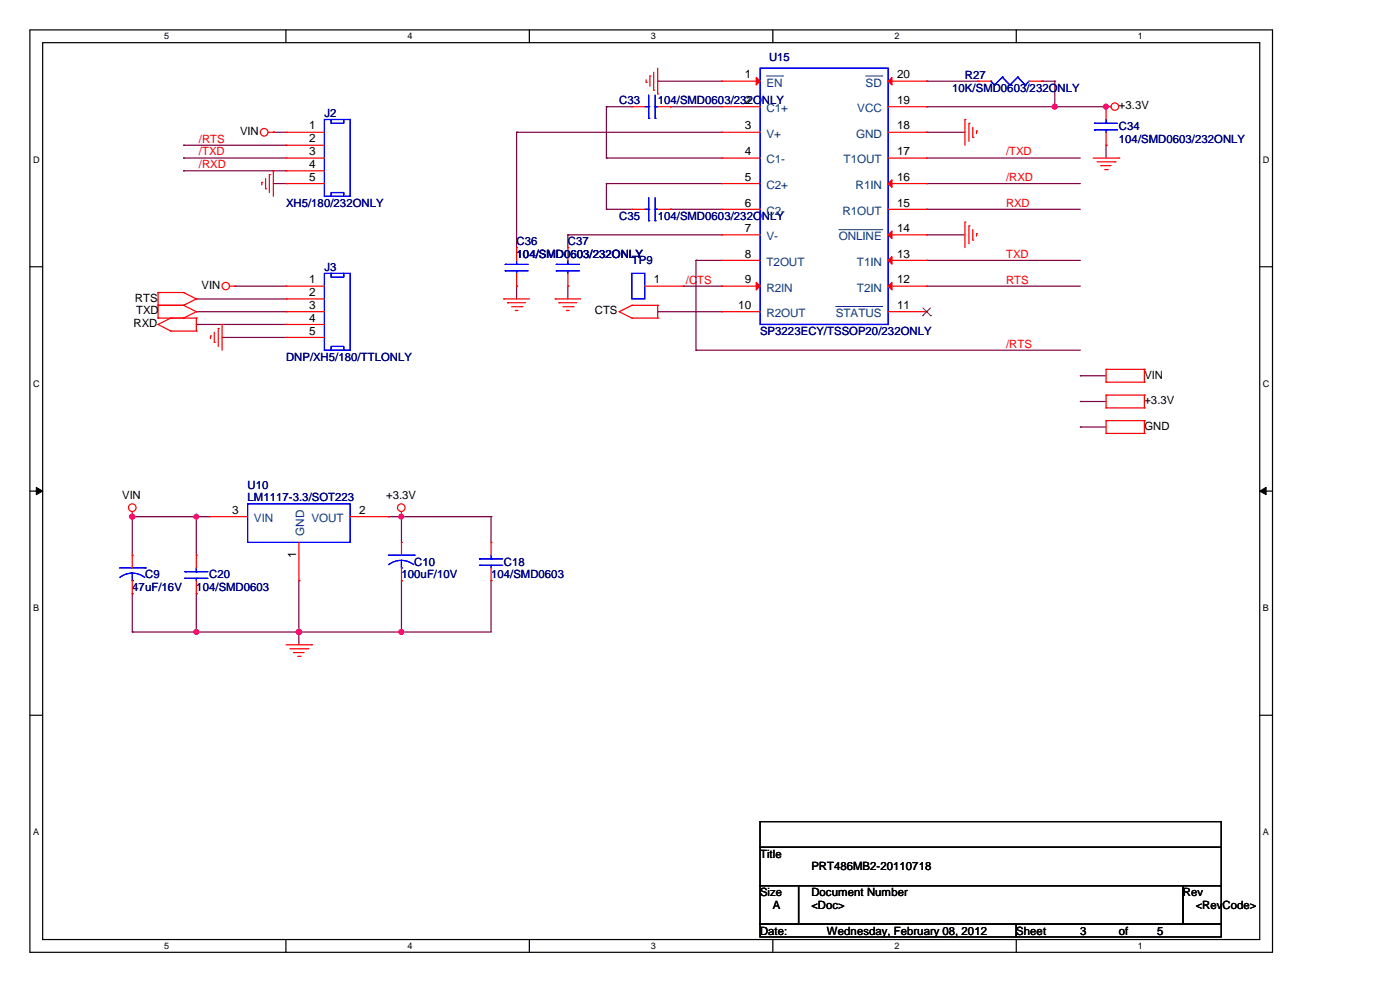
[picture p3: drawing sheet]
<svg xmlns="http://www.w3.org/2000/svg" width="297mm" height="210mm" viewBox="0 0 297 210" stroke-linecap="round" stroke-linejoin="round" font-family="sans-serif">
<path d="M6.3 6.3h263.7v195.7h-263.7zM9.1 9.1h258.1v190.2h-258.1z" fill="none" stroke="#000" stroke-width=".25"/>
<g fill="#fff">
<path d="M34.8 6.6h1.1v2.2h-1.1z"/>
<path d="M34.8 199.6h1.1v2.1h-1.1z"/>
</g>
<path d="M60.7 6.3v2.8M60.7 199.3v2.7" fill="none" stroke="#000" stroke-width=".25"/>
<g fill="#fff">
<path d="M86.4 6.6h1.1v2.2h-1.1z"/>
<path d="M86.4 199.6h1.1v2.1h-1.1z"/>
</g>
<path d="M112.3 6.3v2.8M112.3 199.3v2.7" fill="none" stroke="#000" stroke-width=".25"/>
<g fill="#fff">
<path d="M138.1 6.6h1v2.2h-1z"/>
<path d="M138.1 199.6h1v2.1h-1z"/>
</g>
<path d="M163.9 6.3v2.8M163.9 199.3v2.7" fill="none" stroke="#000" stroke-width=".25"/>
<g fill="#fff">
<path d="M189.7 6.6h1.1v2.2h-1.1z"/>
<path d="M189.7 199.6h1.1v2.1h-1.1z"/>
</g>
<path d="M215.6 6.3v2.8M215.6 199.3v2.7" fill="none" stroke="#000" stroke-width=".25"/>
<g fill="#fff">
<path d="M241.4 6.6h1v2.2h-1z"/>
<path d="M241.4 199.6h1v2.1h-1z"/>
<path d="M7 32.8h1.4v2.1h-1.4z"/>
<path d="M267.9 32.8h1.4v2.1h-1.4z"/>
<path d="M7 80.3h1.4v2.2h-1.4z"/>
<path d="M267.9 80.3h1.4v2.2h-1.4z"/>
</g>
<path d="M6.3 56.6h2.8M267.2 56.6h2.8" fill="none" stroke="#000" stroke-width=".25"/>
<g fill="#fff">
<path d="M7 127.9h1.3v2.1h-1.3z"/>
<path d="M267.9 127.9h1.3v2.1h-1.3z"/>
</g>
<path d="M6.3 104.2h2.8M267.2 104.2h2.8" fill="none" stroke="#000" stroke-width=".25"/>
<path d="M7.7 103.4l1.4 .8-1.4 .7zM267.2 104.2l1.4-.8v1.5z" fill="#000" stroke="#000" stroke-width=".21"/>
<g fill="#fff">
<path d="M7 175.5h1.3v2.1h-1.3z"/>
<path d="M267.9 175.5h1.3v2.1h-1.3z"/>
</g>
<path d="M6.3 151.7h2.8M267.2 151.7h2.8M161.2 174.3h97.9v5.4h-97.9zM161.2 179.7h97.9v8.2h-97.9zM161.2 196h54.4v2.7h-54.4zM161.2 187.9h8.2v8.1h-8.2zM169.4 187.9h81.5v8.1h-81.5zM215.6 196h43.5v2.7h-43.5zM250.9 187.9h8.2v8.1h-8.2z" fill="none" stroke="#000" stroke-width=".25"/>
<g fill="none" stroke="#800040" stroke-width=".25">
<path d="M139.5 17.2h.1M139.5 17.2h13.6M196.6 17.2h.1M196.6 17.2h10.9M221.1 17.2h.1M221.1 17.2h2.7M223.8 17.2h.1M223.8 17.2v5.4M38.9 36.2h.1M38.9 33.5h.1M38.9 30.8h.1M38.9 33.5h21.8"/>
<path d="M38.9 36.2h21.8M38.9 30.8h21.8M58 28.1h.1M58 38.9h.1M58 28.1h2.7M58 38.9h2.7M109.6 28.1h.1M109.6 28.1h43.5M109.6 28.1v24.4M128.6 22.6h.1M128.6 33.5h.1M128.6 38.9h.1"/>
<path d="M128.6 22.6h5.5M128.6 22.6v10.9M128.6 38.9v5.5M128.6 33.5h24.5M128.6 38.9h24.5M142.2 22.6h.1M142.2 22.6h10.9M196.6 22.6h.1M196.6 28.1h.1M196.6 33.5h.1M196.6 38.9h.1M196.6 22.6h38"/>
<path d="M196.6 33.5h32.6M196.6 28.1h8.1M196.6 38.9h32.6M223.8 22.6h.1M234.6 30.8h.1M234.6 30.8v2.7M120.5 49.8h.1M120.5 49.8v2.7M120.5 49.8h32.6M128.6 44.4h.1M128.6 44.4h5.5M142.2 44.4h.1"/>
<path d="M142.2 44.4h10.9M147.7 55.2h.1M147.7 55.2h5.4M147.7 55.2v19.1M196.6 55.2h.1M196.6 44.4h.1M196.6 49.8h.1M196.6 49.8h8.1M196.6 44.4h32.6M196.6 55.2h32.6M41.6 66.1h.1M41.6 68.8h.1"/>
<path d="M41.6 63.4h.1M41.6 66.1h19.1M41.6 68.8h19.1M41.6 63.4h19.1M47.1 71.6h.1M47.1 71.6h13.6M49.8 60.7h.1M49.8 60.7h10.9M109.6 60.7h.1M109.6 60.7v2.7M120.5 60.7h.1M120.5 60.7v2.7"/>
<path d="M139.5 66.1h.1M139.5 66.1h13.6M144.9 60.7h.1M144.9 60.7h8.2M147.7 74.3h.1M147.7 74.3h81.5M196.6 60.7h.1M196.6 60.7h32.6M229.2 79.7h.1M229.2 79.7h5.4M229.2 85.2h.1M229.2 90.6h.1"/>
<path d="M229.2 85.2h5.4M229.2 90.6h5.4M28.1 109.6h.1M28.1 109.6v8.2M28.1 109.6h16.3M41.6 109.6h.1M41.6 109.6v8.2M82.4 109.6h.1M82.4 109.6h21.8M85.2 109.6h.1M85.2 109.6v5.5M104.2 109.6h.1"/>
<path d="M104.2 109.6v5.5M28.1 134.1h.1M28.1 125.9h.1M28.1 125.9v8.2M41.6 125.9h.1M41.6 134.1h.1M41.6 125.9v8.2M63.4 134.1h.1M63.4 123.2h.1M63.4 123.2v13.6M85.2 123.2h.1M85.2 134.1h.1"/>
<path d="M85.2 123.2v10.9M104.2 123.2h.1M104.2 123.2v10.9h-76.1"/>
</g>
<g fill="#f0f" stroke="#f0f" stroke-width=".25">
<circle cx="28.1" cy="109.6" r=".51"/>
<circle cx="41.6" cy="134" r=".52"/>
<circle cx="63.4" cy="134" r=".53"/>
<circle cx="85.1" cy="109.6" r=".51"/>
<circle cx="41.6" cy="109.6" r=".51"/>
<circle cx="85.1" cy="134" r=".52"/>
<circle cx="234.6" cy="22.6" r=".52"/>
<circle cx="223.7" cy="22.6" r=".53"/>
</g>
<g fill="none" stroke="#f00" stroke-width=".25">
<path d="M137.1 17.5h.1M137.1 16.9v.6M137.9 16.1h.1M137.9 16.1v2.2M138.7 19.1h.1M138.7 15.3v3.8M139.5 19.9h.1M139.5 14.5v5.4M153.1 17.2h.1M153.1 17.2h8.1M188.4 17.2h8.2M196.6 17.2h.1"/>
<path d="M207.5 17.2h.1M207.5 17.2h2.7M218.3 17.2h2.8M221.1 17.2h.1M55.5 38.7h.1M55.5 38.7v.5M56.3 37.9v2.1M56.9 28.1h1.1M57.1 37h.1M57.1 37v3.8M58 28.1h.1M58 36.2h.1"/>
<path d="M58 36.2v5.4M60.7 28.1h.1M60.7 30.8h.1M60.7 33.5h.1M60.7 36.2h.1M60.7 38.9h.1M60.7 33.5h8.1M60.7 28.1h8.1M60.7 30.8h8.1M60.7 36.2h8.1M60.7 38.9h8.1M134.1 22.6h.1"/>
<path d="M134.1 22.6h2.7M139.5 22.6h2.7M142.2 22.6h.1M153.1 22.6h.1M153.1 28.1h.1M153.1 33.5h.1M153.1 38.9h.1M153.1 22.6h8.1M153.1 33.5h8.1M153.1 28.1h8.1M153.1 38.9h8.1M188.4 22.6h8.2"/>
<path d="M188.4 33.5h8.2M188.4 28.1h8.2M188.4 38.9h8.2M196.6 22.6h.1M196.6 28.1h.1M196.6 33.5h.1M196.6 38.9h.1M204.7 25.4h.1M204.7 25.4v5.4M205.6 26.2h.1M205.6 26.2v3.8M206.4 29.2h.1"/>
<path d="M206.4 27v2.2M207.2 27.8h.1M207.2 27.8v.6M231.9 33.5h5.5M232.7 34.3h3.9M233.5 35.1h.1M233.5 35.1h2.2M234.3 36h.6M234.6 22.6h.1M234.6 30.8h.1M234.6 22.6v2.8M234.6 28.1v2.7"/>
<path d="M234.6 22.6h1.1M234.9 36h.1M236.6 34.3h.1M237.4 33.5h.1M56.3 40h.1M109.6 52.5h.1M109.6 52.5v2.7M109.6 58v2.7M120.5 52.5h.1M120.5 52.5v2.7M120.5 58v2.7M134.1 44.4h.1"/>
<path d="M134.1 44.4h2.7M139.5 44.4h2.7M142.2 44.4h.1M153.1 44.4h.1M153.1 49.8h.1M153.1 55.2h.1M153.1 44.4h8.1M153.1 49.8h8.1M153.1 55.2h8.1M188.4 44.4h8.2M188.4 49.8h8.2M188.4 55.2h8.2"/>
<path d="M196.6 44.4h.1M196.6 49.8h.1M196.6 55.2h.1M204.7 47.1h.1M204.7 47.1v5.4M205.6 47.9h.1M205.6 47.9v3.8M206.4 50.9h.1M206.4 48.7v2.2M207.2 49.6h.1M207.2 49.6v.5M33.5 64.8h.1"/>
<path d="M33.5 67.5h.1M33.5 68.8h.1M33.5 62.1h.1M33.5 64.8h5.4M33.5 62.1v5.4M33.5 67.5h8.1M33.5 68.8l2.7 1.4M33.5 62.1h5.4M36.2 70.2h.1M36.2 67.5h.1M36.2 70.2h5.4M36.2 67.5l-2.7 1.3"/>
<path d="M38.9 64.8h.1M38.9 67.5h.1M38.9 62.1h.1M38.9 64.8l2.7 1.3M38.9 62.1l2.7 1.3M41.6 66.1h.1M41.6 70.2h.1M41.6 67.5h.1M41.6 63.4h.1M41.6 66.1l-2.7 1.4M41.6 67.5v2.7M41.6 63.4l-2.7 1.4"/>
<path d="M44.7 71.3h.1M44.7 71.3v.5M45.5 72.6h.1M45.5 70.5v2.1M46.3 69.7h.1M46.3 69.7v3.8M47.1 68.8h.1M47.1 68.8v5.5M48.7 60.7h1.1M49.8 60.7h.1M60.7 60.7h.1M60.7 63.4h.1"/>
<path d="M60.7 66.1h.1M60.7 68.8h.1M60.7 71.6h.1M60.7 63.4h8.1M60.7 60.7h8.1M60.7 66.1h8.1M60.7 68.8h8.1M60.7 71.6h8.1M106.9 63.4h.1M106.9 63.4h5.4M107.7 64.2h.1M107.7 64.2h3.8"/>
<path d="M108.5 65.1h2.2M109.3 65.9h.1M109.3 65.9h.6M109.6 60.7h.1M110.7 65.1h.1M117.8 63.4h.1M117.8 63.4h5.4M118.6 64.2h.1M118.6 64.2h3.8M119.4 65.1h2.2M120.2 65.9h.1M120.2 65.9h.6"/>
<path d="M120.5 60.7h.1M121.6 65.1h.1M131.4 66.1h.1M131.4 66.1l2.7 1.4M134.1 67.5h.1M134.1 64.8h.1M134.1 64.8h5.4M134.1 67.5h5.4M134.1 64.8l-2.7 1.3M136.8 60.7h8.1M139.5 67.5h.1M139.5 64.8h.1"/>
<path d="M139.5 64.8v2.7M144.9 60.7h.1M153.1 60.7h.1M153.1 66.1h.1M153.1 60.7h8.1M153.1 66.1h8.1M188.4 60.7h8.2M188.4 66.1h8.2M196.6 60.7h.1M196.6 66.1h.1M234.6 78.4h.1M234.6 78.4v2.7"/>
<path d="M234.6 78.4h8.2M242.8 78.4h.1M242.8 78.4v2.7M234.6 86.5h.1M234.6 83.8h.1M234.6 91.9h.1M234.6 89.2h.1M234.6 81.1h.1M234.6 86.5h8.2M234.6 83.8v2.7M234.6 89.2v2.7M234.6 83.8h8.2"/>
<path d="M234.6 91.9h8.2M234.6 89.2h8.2M234.6 81.1h8.2M242.8 83.8h.1M242.8 86.5h.1M242.8 89.2h.1M242.8 91.9h.1M242.8 81.1h.1M242.8 83.8v2.7M242.8 89.2v2.7M28.1 109.6h.1M28.1 117.8h.1"/>
<path d="M28.1 108.5v1.1M28.1 117.8v2.7M41.6 117.8h.1M41.6 117.8v2.7M44.4 109.6h.1M44.4 109.6h8.1M63.4 115.1v8.1M74.3 109.6h8.1M82.4 109.6h.1M85.2 109.6h.1M85.2 115.1h.1M85.2 108.5v1.1"/>
<path d="M85.2 115.1v2.7M104.2 115.1h.1M104.2 115.1v2.7M28.1 125.9h.1M28.1 123.2v2.7M41.6 125.9h.1M41.6 123.2v2.7M60.7 136.8h5.4M61.5 137.6h3.8M62.3 138.4h.1M62.3 138.4h2.2M63.2 139.2h.5"/>
<path d="M63.4 123.2h.1M63.7 139.2h.1M65.3 137.6h.1M66.1 136.8h.1M85.2 123.2h.1M85.2 120.5v2.7M104.2 123.2h.1M104.2 120.5v2.7"/>
<circle cx="56" cy="28.1" r=".8"/>
<circle cx="236.5" cy="22.6" r=".8"/>
<circle cx="47.9" cy="60.7" r=".78"/>
<circle cx="28.1" cy="107.7" r=".8"/>
<circle cx="85.1" cy="107.7" r=".8"/>
</g>
<g fill="none" stroke="#00f" stroke-width=".25">
<path d="M161.2 14.5h27.2v54.3h-27.2zM210.2 17.2h.1M210.2 17.2l.8 .8M211 18h.1M212.6 16.4h.1M212.6 16.4l1.6 1.6M212.6 16.4l-1.6 1.6M214.2 18h.1M215.9 16.4h.1M215.9 16.4l1.6 1.6M215.9 16.4l-1.7 1.6M217.5 18h.1"/>
<path d="M218.3 17.2l-.8 .8M68.8 25.4h5.5v16.2h-5.5zM70.2 25.4v.8h2.7v-.8M136.8 22.6h.8M137.6 25.1h.1M137.6 22.6h.1M137.6 20.2v4.9M139 22.6h.1M139 25.1h.1M139 22.6h.5M139 20.2v4.9M232.2 26.2h.1"/>
<path d="M232.2 27.6h.1M232.2 26.2h4.9M232.2 27.6h4.9M234.6 27.6h.1M234.6 26.2h.1M234.6 25.4v.8M234.6 27.6v.5M68.8 58h5.5v16.3h-5.5zM70.2 41.6v-.8h2.7v.8M70.2 58v.8h2.7v-.8M107.2 56.1h.1M107.2 57.4h.1"/>
<path d="M107.2 56.1h4.8M107.2 57.4h4.8M109.6 57.4h.1M109.6 56.1h.1M109.6 55.2v.9M109.6 57.4v.6M118 56.1h.1M118 57.4h.1M118 56.1h4.9M118 57.4h4.9M120.5 57.4h.1M120.5 56.1h.1"/>
<path d="M120.5 55.2v.9M120.5 57.4v.6M134.1 58h2.7v5.4h-2.7zM136.8 44.4h.8M137.6 46.8h.1M137.6 44.4h.1M137.6 41.9v4.9M139 44.4h.1M139 46.8h.1M139 41.9v4.9M139 44.4h.5M70.2 74.3v-.8h2.7v.8"/>
<path d="M52.5 106.9h21.8v8.2h-21.8zM82.4 117.8h5.5M82.5 119.8l1.2-.7 1.4-.2 1.4 .2 1.3 .7M85.2 118.9v1.6M87.9 117.8h.1M101.7 118.6h.1M101.7 119.9h.1M101.7 118.6h4.9M101.7 119.9h4.9M104.2 119.9h.1M104.2 118.6h.1M104.2 117.8v.8"/>
<path d="M104.2 119.9v.6M25.3 120.5h5.5M28 121.6l1.5 .2 1.2 .7M28 121.6l-1.3 .2-1.3 .7M28.1 123.2h.1M28.1 121.6v1.6M30.8 120.5h.1M39.2 121.3h.1M39.2 122.7h.1M39.2 121.3h4.9M39.2 122.7h4.9M41.6 122.7h.1"/>
<path d="M41.6 121.3h.1M41.6 120.5v.8M41.6 122.7v.5M85.2 120.5h.1"/>
</g>
<g fill="#f00" stroke="#f00" stroke-width=".25">
<path d="M160.4 16.4l.8 .8-.8 .8z"/>
<path d="M160.4 59.9l.8 .8-.8 .8z"/>
<path d="M188.4 17.2l.8-.8v1.6z"/>
<path d="M189.2 38.1v1.6l-.8-.8z"/>
<path d="M189.2 49v1.6l-.8-.8z"/>
<path d="M189.2 54.4v1.6l-.8-.8z"/>
<path d="M189.2 59.9v1.6l-.8-.8z"/>
</g>
<path d="M162.6 16.1h3.4M166 16.1h.1M183.6 16.1h3.5M187.1 16.1h.1M178 48.7h9.1M187.1 48.7h.1M177.3 65h9.8M187.1 65h.1" fill="none" stroke="#004080" stroke-width=".21"/>
<path d="M195.7 67h.1M195.8 65.3l1.6 1.7M197.4 65.3l-1.7 1.7M197.4 67h.1" fill="none" stroke="#804000" stroke-width=".21"/>
<g font-size="2.5">
<text x="158" y="16.6">1</text>
<text x="190.3" y="16.6">20</text>
<text x="158" y="22">2</text>
<text x="190.3" y="22">19</text>
<text x="65.6" y="27.5">1</text>
<text x="158" y="27.5">3</text>
<text x="190.3" y="27.5">18</text>
<text x="65.6" y="30.2">2</text>
<text x="65.6" y="32.9">3</text>
<text x="65.6" y="35.6">4</text>
<text x="158" y="32.9">4</text>
<text x="190.3" y="32.9">17</text>
<text x="65.6" y="38.3">5</text>
<text x="158" y="38.3">5</text>
<text x="190.3" y="38.3">16</text>
<text x="158" y="43.8">6</text>
<text x="190.3" y="43.8">15</text>
<text x="158" y="49.2">7</text>
<text x="190.3" y="49.2">14</text>
<text x="158" y="54.6">8</text>
<text x="190.3" y="54.6">13</text>
<text x="65.6" y="60.1">1</text>
<text x="65.6" y="62.8">2</text>
<text x="65.6" y="65.5">3</text>
<text x="138.7" y="60.1">1</text>
<text x="156.6" y="65.5">10</text>
<text x="158" y="60.1">9</text>
<text x="190.3" y="60.1">12</text>
<text x="190.3" y="65.5">11</text>
<text x="65.6" y="68.2">4</text>
<text x="65.6" y="71">5</text>
<text x="49.3" y="109">3</text>
<text x="76.2" y="109">2</text>
<text x="62.8" y="118.4" transform="rotate(-90 62.8 118.4)">1</text>
</g>
<g font-size="2.5" fill="#004080">
<text x="162.6" y="18.4">EN</text>
<text x="162.6" y="23.8">C1+</text>
<text x="181.9" y="23.8">VCC</text>
<text x="183.6" y="18.4">SD</text>
<text x="162.6" y="29.2">V+</text>
<text x="181.6" y="29.2">GND</text>
<text x="162.6" y="34.7">C1-</text>
<text x="179" y="34.7">T1OUT</text>
<text x="162.6" y="40.1">C2+</text>
<text x="181.5" y="40.1">R1IN</text>
<text x="162.6" y="45.5">C2-</text>
<text x="178.7" y="45.5">R1OUT</text>
<text x="162.6" y="51">V-</text>
<text x="178" y="51">ONLINE</text>
<text x="162.6" y="56.4">T2OUT</text>
<text x="181.8" y="56.4">T1IN</text>
<text x="162.6" y="61.8">R2IN</text>
<text x="181.8" y="61.8">T2IN</text>
<text x="162.6" y="67.3">R2OUT</text>
<text x="177.3" y="67.3">STATUS</text>
<text x="53.9" y="110.7">VIN</text>
<text x="64.6" y="113.7" transform="rotate(-90 64.6 113.7)">GND</text>
<text x="66.1" y="110.7">VOUT</text>
</g>
<g font-size="2.4" fill="#000080">
<text x="163.1" y="12.9">U15</text>
<text x="204.7" y="16.7">R27</text>
<text x="131.4" y="22.1">C33</text>
<text x="139.5" y="22.1">104/SMD0603/232ONLY</text>
<text x="202" y="19.4">10K/SMD0603/232ONLY</text>
<text x="68.8" y="24.8">J2</text>
<text x="237.4" y="27.6">C34</text>
<text x="237.4" y="30.3">104/SMD0603/232ONLY</text>
<text x="60.7" y="43.8">XH5/180/232ONLY</text>
<text x="131.4" y="46.6">C35</text>
<text x="139.5" y="46.6">104/SMD0603/232ONLY</text>
<text x="109.6" y="52">C36</text>
<text x="120.5" y="52">C37</text>
<text x="68.8" y="57.4">J3</text>
<text x="109.6" y="54.7">104/SMD0603/232ONLY</text>
<text x="134.1" y="56.1">TP9</text>
<text x="161.2" y="71">SP3223ECY/TSSOP20/232ONLY</text>
<text x="60.7" y="76.5">DNP/XH5/180/TTLONLY</text>
<text x="52.5" y="103.7">U10</text>
<text x="52.5" y="106.4">LM1117-3.3/SOT223</text>
<text x="87.9" y="120">C10</text>
<text x="106.9" y="120">C18</text>
<text x="28.1" y="125.4">47uF/16V</text>
<text x="30.8" y="122.7">C9</text>
<text x="41.6" y="125.4">104/SMD0603</text>
<text x="44.4" y="122.7">C20</text>
<text x="85.2" y="122.7">100uF/10V</text>
<text x="104.2" y="122.7">104/SMD0603</text>
</g>
<g font-size="2.4">
<text x="237.4" y="23.2">+3.3V</text>
<text x="50.9" y="28.7">VIN</text>
<text x="28.6" y="64">RTS</text>
<text x="42.7" y="61.2">VIN</text>
<text x="28.4" y="69.4">RXD</text>
<text x="28.9" y="66.7">TXD</text>
<text x="126.2" y="66.7">CTS</text>
<text x="242.8" y="80.3">VIN</text>
<text x="242.8" y="85.7">+3.3V</text>
<text x="242.8" y="91.1">GND</text>
<text x="25.9" y="105.8">VIN</text>
<text x="81.9" y="105.8">+3.3V</text>
<text x="161.2" y="181.9">Title</text>
<text x="172.1" y="184.7">PRT486MB2-20110718</text>
<text x="161.2" y="190.1">Size</text>
<text x="172.1" y="190.1">Document Number</text>
<text x="250.9" y="190.1">Rev</text>
<text x="163.9" y="192.8">A</text>
<text x="172.1" y="192.8">&lt;Doc&gt;</text>
<text x="253.7" y="192.8">&lt;RevCode&gt;</text>
<text x="161.2" y="198.2">Date:</text>
<text x="175.4" y="198.2">Wednesday, February 08, 2012</text>
<text x="215.6" y="198.2">Sheet</text>
<text x="229.2" y="198.2">3</text>
<text x="237.4" y="198.2">of</text>
<text x="245.5" y="198.2">5</text>
</g>
<g font-size="2.4" fill="#f00">
<text x="42.2" y="35.7">/RXD</text>
<text x="42.2" y="33">/TXD</text>
<text x="42.2" y="30.3">/RTS</text>
<text x="213.4" y="33">/TXD</text>
<text x="213.4" y="38.4">/RXD</text>
<text x="213.4" y="43.8">RXD</text>
<text x="213.4" y="54.7">TXD</text>
<text x="145.5" y="60.1">/CTS</text>
<text x="213.4" y="60.1">RTS</text>
<text x="213.4" y="73.7">/RTS</text>
</g>
<g font-size="1.9">
<text x="34.8" y="8.3">5</text>
<text x="86.4" y="8.3">4</text>
<text x="138.1" y="8.3">3</text>
<text x="189.7" y="8.3">2</text>
<text x="241.4" y="8.3">1</text>
<text x="7" y="34.5">D</text>
<text x="267.9" y="34.5">D</text>
<text x="7" y="82">C</text>
<text x="267.9" y="82">C</text>
<text x="7" y="129.6">B</text>
<text x="267.9" y="129.6">B</text>
<text x="7" y="177.2">A</text>
<text x="267.9" y="177.2">A</text>
<text x="34.8" y="201.3">5</text>
<text x="86.4" y="201.3">4</text>
<text x="138.1" y="201.3">3</text>
<text x="189.7" y="201.3">2</text>
<text x="241.4" y="201.3">1</text>
</g>
</svg>
